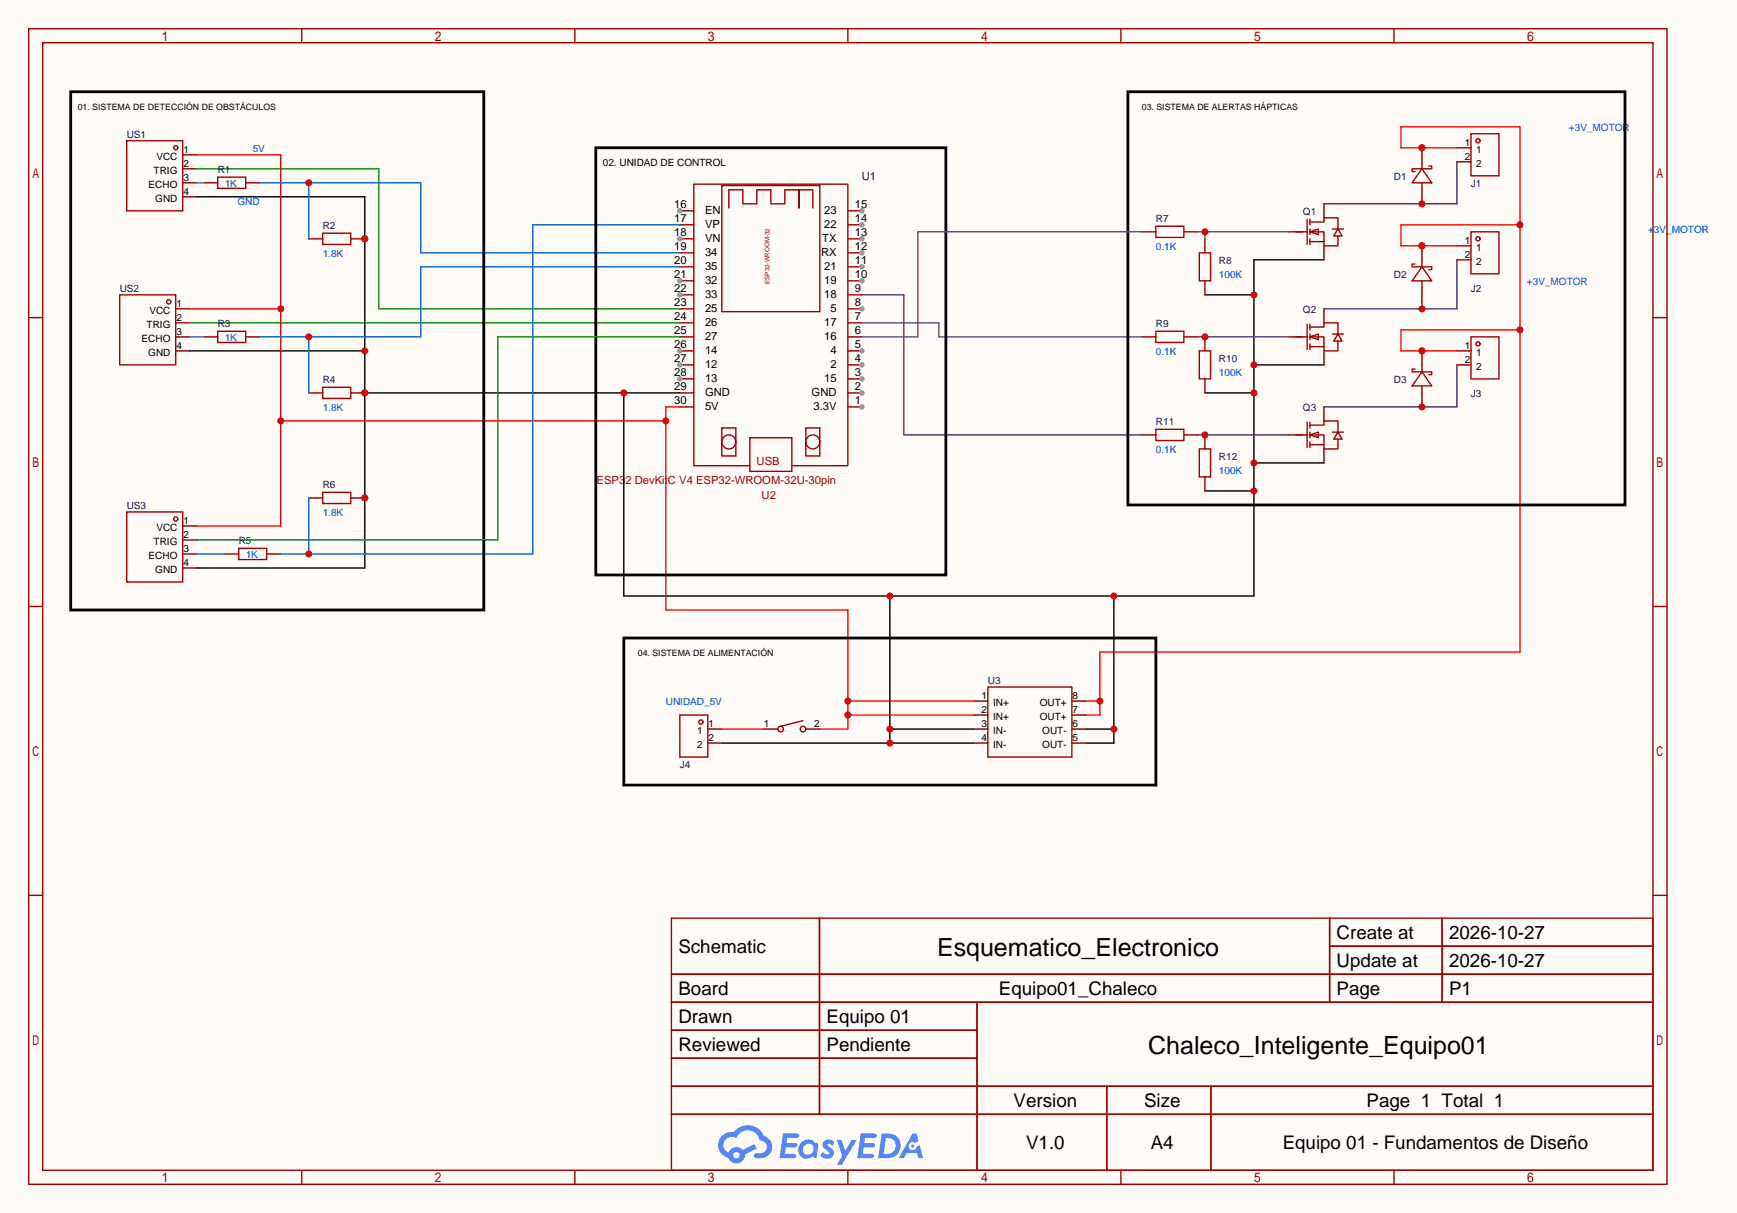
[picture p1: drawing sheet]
<svg xmlns="http://www.w3.org/2000/svg" width="315mm" height="220mm" viewBox="0 0 315 220" stroke-linecap="round" stroke-linejoin="round" font-family="sans-serif">
<path d="M0 0h315.1v220h-315.1z" fill="#fffcf7"/>
<g fill="none" stroke="#a10000" stroke-width=".25">
<path d="M5.2 5.2h297.2v209.6h-297.2zM7.7 7.7h292.1v204.5h-292.1zM54.7 5.2v2.5M104.3 5.2v2.5M153.8 5.2v2.5M203.3 5.2v2.5M252.9 5.2v2.5M5.2 57.6h2.5M299.8 57.6h2.6M5.2 110h2.5M299.8 110h2.6M5.2 162.4h2.5"/>
<path d="M121.8 166.5h178v45.7h-178zM121.8 176.7h178M148.7 166.5v35.6M241.2 166.5v15.2M241.2 171.6h58.6M261.6 166.5v15.2M299.8 162.4h2.6M121.8 181.7h178M121.8 186.8h55.4M121.8 197h178M121.8 191.9h55.4M177.2 181.7v30.5"/>
<path d="M200.8 197v15.2M219.6 197v15.2M54.7 212.2v2.6M104.3 212.2v2.6M121.8 202.1h178M153.8 212.2v2.6M203.3 212.2v2.6M252.9 212.2v2.6"/>
</g>
<g fill="#5487ff">
<path d="M149.5 206.9a1.3 1.3 0 0 1 1.9 .3l-.4 .6a.54 .54 0 0 0-1-.2l.2 .2a1.58 1.58 0 0 1 1 1.5 1.43 1.43 0 0 1-2.4 .2l.5-.6a.64 .64 0 0 0 .5 .5 .64 .64 0 0 0 .6-.3l-.1-.3a1.6 1.6 0 0 1-1.1-1.5z"/>
<path d="M151.8 206.7h.8l.7 2 1.2-2h.9l-2.7 4.5h-.9l1-1.6z"/>
<path d="M142 205.5h1.7a1.31 1.31 0 0 1 1.2 .2 .4 .4 0 0 1-.3 .6h-1.8l-.1 1h1.6a.4 .4 0 0 1 .3 .4 .4 .4 0 0 1-.4 .4h-1.6l-.2 1.2 .8-.1a1.23 1.23 0 0 1 1.2 .2 .39 .39 0 0 1-.4 .6h-2.6z"/>
<path d="M156.1 205.5h1.7a1.32 1.32 0 0 1 1.2 .2 .39 .39 0 0 1-.3 .6h-1.8l-.1 1h1.6a.4 .4 0 0 1 .4 .4 .4 .4 0 0 1-.5 .4h-1.6l-.2 1.1h.8a1.23 1.23 0 0 1 1.2 .2 .39 .39 0 0 1-.4 .6h-2.6z"/>
<path d="M165.5 205.6h.8l.3 1.3-.6 .3a.75 .75 0 0 0-1.1 .3 .75 .75 0 0 0 .5 1.1 .75 .75 0 0 0 .9-.7l.5-.3 .6 2.4h-.8l-.3-.9h-1.8l-.5 .9h-1z"/>
<path d="M159.9 205.6l-.6 4.4h1.4a2.27 2.27 0 0 0 2.7-2.3 2.27 2.27 0 0 0-2.7-2.1zM160.7 206.3a1.5 1.5 0 0 1 1.8 1.6 1.5 1.5 0 0 1-1.9 1.3h-.3z"/>
<path d="M145.4 207.2a1.62 1.62 0 0 0-.4 2.1 1.62 1.62 0 0 0 2 .6l.3-.2 .4 .2 .4 .1 .3-2.4-.1-.3-.5-.1a1.58 1.58 0 0 0-2.4 0zM146 207.7a.99 .99 0 0 1 1.6 .3 .99 .99 0 0 1-.9 1.4 .94 .94 0 0 1-1-.6 .94 .94 0 0 1 .3-1.1z"/>
<path d="M131 206a2.37 2.37 0 0 0 1.1 4 1.54 1.54 0 0 0 1.8 1 1.54 1.54 0 0 0 1.2-1.6l2.2-1.1-.5-.8-2.1 1a1.57 1.57 0 0 0-2.6 .5 1.5 1.5 0 0 1-.7-2.1 1.5 1.5 0 0 1 2.2-.5 2.23 2.23 0 0 1 2.3-1.4 2.23 2.23 0 0 1 2 1.8 1.16 1.16 0 0 1 1.2 1.1 1.16 1.16 0 0 1-1.1 1.2h-.7a.47 .47 0 0 0-.5 .4 .47 .47 0 0 0 .4 .5 2.23 2.23 0 0 0 2.2-.6 2.23 2.23 0 0 0 .5-2.3 2.16 2.16 0 0 0-1.3-1.1 3.2 3.2 0 0 0-5.5-.7l-1.1 .1zM133 209.5a.6 .6 0 0 1 1.2 0 .6 .6 0 0 1-1.2 0z"/>
<circle cx="165.6" cy="207.8" r=".28"/>
</g>
<g fill="none" stroke="#a10000" stroke-width=".25">
<path d="M130.9 33.7h17.8v22.8h-17.8zM130.9 77.6h2.6v5.1h-2.6zM136 79.4h7.6v6.1h-7.6zM146.2 77.6h2.5v5.1h-2.5zM136 84.5h-10.1v-51.1h27.9v51.1h-10.2"/>
<circle cx="132.2" cy="80.1" r="1.27"/>
<circle cx="147.4" cy="80.1" r="1.27"/>
</g>
<path d="M153.8 38.2h2.5" fill="none" stroke="#870000" stroke-width=".25"/>
<circle cx="156.3" cy="38.2" r=".51" fill="#999"/>
<path d="M153.8 40.8h2.5" fill="none" stroke="#870000" stroke-width=".25"/>
<circle cx="156.3" cy="40.8" r=".51" fill="#999"/>
<path d="M153.8 43.3h2.5" fill="none" stroke="#870000" stroke-width=".25"/>
<circle cx="156.3" cy="43.3" r=".51" fill="#999"/>
<path d="M153.8 45.8h2.5" fill="none" stroke="#870000" stroke-width=".25"/>
<circle cx="156.3" cy="45.8" r=".51" fill="#999"/>
<path d="M153.8 48.4h2.5" fill="none" stroke="#870000" stroke-width=".25"/>
<circle cx="156.3" cy="48.4" r=".51" fill="#999"/>
<path d="M153.8 50.9h2.5" fill="none" stroke="#870000" stroke-width=".25"/>
<circle cx="156.3" cy="50.9" r=".51" fill="#999"/>
<path d="M153.8 53.5h2.5M153.8 56h2.5" fill="none" stroke="#870000" stroke-width=".25"/>
<circle cx="156.3" cy="56" r=".51" fill="#999"/>
<path d="M153.8 58.5h2.5M153.8 61.1h2.5M153.8 63.6h2.5" fill="none" stroke="#870000" stroke-width=".25"/>
<circle cx="156.3" cy="63.6" r=".51" fill="#999"/>
<path d="M153.8 66.2h2.5" fill="none" stroke="#870000" stroke-width=".25"/>
<circle cx="156.3" cy="66.2" r=".51" fill="#999"/>
<path d="M153.8 68.7h2.5" fill="none" stroke="#870000" stroke-width=".25"/>
<circle cx="156.3" cy="68.7" r=".51" fill="#999"/>
<path d="M153.8 71.2h2.5" fill="none" stroke="#870000" stroke-width=".25"/>
<circle cx="156.3" cy="71.2" r=".51" fill="#999"/>
<path d="M153.8 73.8h2.5" fill="none" stroke="#870000" stroke-width=".25"/>
<circle cx="156.3" cy="73.8" r=".51" fill="#999"/>
<path d="M123.3 73.8h2.6M123.3 68.7h2.6" fill="none" stroke="#870000" stroke-width=".25"/>
<circle cx="123.3" cy="68.7" r=".51" fill="#999"/>
<path d="M123.3 71.2h2.6M123.3 66.2h2.6" fill="none" stroke="#870000" stroke-width=".25"/>
<circle cx="123.3" cy="66.2" r=".51" fill="#999"/>
<path d="M123.3 63.6h2.6" fill="none" stroke="#870000" stroke-width=".25"/>
<circle cx="123.3" cy="63.6" r=".51" fill="#999"/>
<path d="M123.3 58.5h2.6M123.3 56h2.6M123.3 53.5h2.6M123.3 61.1h2.6" fill="none" stroke="#870000" stroke-width=".25"/>
<circle cx="123.3" cy="53.5" r=".51" fill="#999"/>
<path d="M123.3 50.9h2.6" fill="none" stroke="#870000" stroke-width=".25"/>
<circle cx="123.3" cy="50.9" r=".51" fill="#999"/>
<path d="M123.3 48.4h2.6M123.3 45.8h2.6M123.3 43.3h2.6" fill="none" stroke="#870000" stroke-width=".25"/>
<circle cx="123.3" cy="43.3" r=".51" fill="#999"/>
<path d="M123.3 38.2h2.6M123.3 40.8h2.6" fill="none" stroke="#870000" stroke-width=".25"/>
<circle cx="123.3" cy="38.2" r=".51" fill="#999"/>
<g fill="none" stroke="#a10000" stroke-width=".25">
<path d="M23 25.5h10.1v12.7h-10.1zM132.2 37.7v-3.3h2.5v2.6h2.6v-2.6h2.5v2.6h2.6v-2.6h2.5v3.3v-3.3h2.5v3.3M21.7 53.5h10.2v12.7h-10.2zM23 92.8h10.1v12.7h-10.1z"/>
<circle cx="31.9" cy="26.8" r=".38"/>
<circle cx="30.6" cy="54.7" r=".38"/>
<circle cx="31.9" cy="94.1" r=".38"/>
</g>
<path d="M33.1 28.1h2.6M33.1 30.6h2.6M33.1 33.1h2.6M33.1 35.7h2.6M31.9 56h2.5M31.9 58.5h2.5M31.9 61.1h2.5M31.9 63.6h2.5M33.1 95.4h2.6M33.1 97.9h2.6M33.1 100.5h2.6M33.1 103h2.6" fill="none" stroke="#870000" stroke-width=".25"/>
<path d="M35.7 30.6h33v25.4h54.6M34.4 58.5h88.9" fill="none" stroke="#008700" stroke-width=".25"/>
<g fill="none" stroke="#000" stroke-width=".25">
<path d="M35.7 35.7h30.5v67.3h-30.5M218.6 53.5h8.9M240.2 47.1h-12.7v61h-114.3v-36.9M34.4 63.6h31.8M66.2 71.2h57.1M218.6 71.2h8.9M227.5 66.2h12.7M218.6 89h8.9M227.5 83.9h12.7M161.4 108.1v26.6M202.1 108.1v26.6h-5.1M130.9 134.7h45.8"/>
<path d="M161.4 132.2h15.3M197 132.2h5.1"/>
</g>
<g fill="#c00">
<circle cx="161.4" cy="132.2" r=".63"/>
<circle cx="161.4" cy="108.1" r=".63"/>
<circle cx="161.4" cy="134.7" r=".63"/>
<circle cx="202.1" cy="108.1" r=".63"/>
<circle cx="202.1" cy="132.2" r=".63"/>
<circle cx="227.5" cy="89" r=".63"/>
<circle cx="227.5" cy="83.9" r=".63"/>
<circle cx="227.5" cy="71.2" r=".63"/>
<circle cx="227.5" cy="66.2" r=".63"/>
<circle cx="227.5" cy="53.5" r=".63"/>
<circle cx="113.2" cy="71.2" r=".63"/>
<circle cx="66.2" cy="71.2" r=".63"/>
<circle cx="66.2" cy="63.6" r=".63"/>
<circle cx="66.2" cy="43.3" r=".63"/>
<circle cx="66.2" cy="90.3" r=".63"/>
</g>
<path d="M35.7 28.1h15.2v67.3h-15.2M34.4 56h16.5M50.9 76.3h69.9M123.3 73.8h-2.5v36.8h33v21.6h-5.1M153.8 129.7h22.9M153.8 127.1h22.9" fill="none" stroke="#f00" stroke-width=".25"/>
<g fill="#c00">
<circle cx="153.8" cy="129.7" r=".63"/>
<circle cx="153.8" cy="127.1" r=".63"/>
<circle cx="120.8" cy="76.3" r=".63"/>
<circle cx="50.9" cy="76.3" r=".63"/>
<circle cx="50.9" cy="56" r=".63"/>
</g>
<path d="M47.1 33.1h29.2v12.7h47M56 33.1v10.2" fill="none" stroke="#06c" stroke-width=".25"/>
<circle cx="56" cy="33.1" r=".63" fill="#c00"/>
<path d="M39.5 32.1h5.1v2.1h-5.1zM58.5 42.3h5.1v2h-5.1zM39.5 60.1h5.1v2h-5.1zM43.3 99.4h5.1v2.1h-5.1z" fill="none" stroke="#a10000" stroke-width=".25"/>
<path d="M37 33.1h2.5M44.6 33.1h2.5M56 43.3h2.5M63.6 43.3h2.6M37 61.1h2.5M44.6 61.1h2.5M40.8 100.5h2.5M48.4 100.5h2.5" fill="none" stroke="#870000" stroke-width=".25"/>
<circle cx="66.2" cy="43.3" r=".63" fill="#c00"/>
<path d="M58.5 70.2h5.1v2.1h-5.1z" fill="none" stroke="#a10000" stroke-width=".25"/>
<path d="M56 71.2h2.5M63.6 71.2h2.6" fill="none" stroke="#870000" stroke-width=".25"/>
<circle cx="66.2" cy="71.2" r=".63" fill="#c00"/>
<path d="M209.7 41h5.1v2.1h-5.1zM217.6 45.8h2v5.1h-2zM209.7 77.9h5.1v2h-5.1zM58.5 89.3h5.1v2h-5.1zM217.6 81.4h2v5.1h-2z" fill="none" stroke="#a10000" stroke-width=".25"/>
<path d="M207.1 42h2.6M214.8 42h2.5M218.6 43.3v2.5M218.6 50.9v2.6M207.1 78.9h2.6M214.8 78.9h2.5M218.6 78.9v2.5M56 90.3h2.5M63.6 90.3h2.6M218.6 86.5v2.5" fill="none" stroke="#870000" stroke-width=".25"/>
<circle cx="66.2" cy="90.3" r=".63" fill="#c00"/>
<path d="M209.7 60.1h5.1v2h-5.1zM217.6 63.6h2v5.1h-2z" fill="none" stroke="#a10000" stroke-width=".25"/>
<path d="M207.1 61.1h2.6M214.8 61.1h2.5M218.6 61.1v2.5M218.6 68.7v2.5" fill="none" stroke="#870000" stroke-width=".25"/>
<path d="M35.7 33.1h1.3M34.4 61.1h2.6" fill="none" stroke="#36c" stroke-width=".25"/>
<path d="M123.3 48.4h-47v12.7h-29.2M56 61.1v10.1" fill="none" stroke="#06c" stroke-width=".25"/>
<circle cx="56" cy="61.1" r=".63" fill="#c00"/>
<path d="M123.3 40.8h-26.7v59.7h-45.7M56 90.3v10.2M35.7 100.5h5.1" fill="none" stroke="#06c" stroke-width=".25"/>
<circle cx="56" cy="100.5" r=".63" fill="#c00"/>
<g fill="none" stroke="#a10000" stroke-width=".25">
<path d="M237.1 39.8v4.5M237.6 39.8v1M266.8 24.3h5.1v7.6h-5.1zM235.1 42h2M237.1 58.8v4.6M237.6 42l1.5-.5v1zM237.6 40.3h2.6v-.8h2.5v2M237.6 42h2.6v2.6h2.5v-1.8M237.6 59.3h2.6v-.8h2.5v2.1M237.6 43.8h2.6M237.6 41.5v1M237.6 43.3v1"/>
<path d="M237.6 58.8v1M241.7 41.5h2M242.7 41.5l.8 1.3h-1.6zM266.8 42h5.1v7.7h-5.1zM235.1 61.1h2M235.1 78.9h2M237.1 76.6v4.6M237.6 61.1l1.5-.5v1zM237.6 61.1h2.6v2.5h2.5v-1.8M237.6 78.9l1.5-.5v1zM237.6 77.1h2.6v-.8h2.5v2.1M237.6 78.9h2.6v2.5h2.5v-1.8"/>
<path d="M237.6 60.6v1M237.6 62.4v1M237.6 76.6v1M237.6 78.4v1M237.6 62.9h2.6M241.7 60.6h2M241.7 78.4h2M242.7 60.6l.8 1.2h-1.6zM242.7 78.4l.8 1.2h-1.6zM266.8 61.1h5.1v7.6h-5.1zM237.6 80.1v1.1M237.6 80.6h2.6"/>
<path d="M123.3 129.7h5.1v7.6h-5.1z"/>
<circle cx="268.1" cy="25.5" r=".38"/>
<circle cx="268.1" cy="43.3" r=".38"/>
<circle cx="268.1" cy="62.4" r=".38"/>
<circle cx="127.1" cy="130.9" r=".38"/>
</g>
<g fill="none" stroke="#870000" stroke-width=".25">
<path d="M240.2 37v2.5M264.3 26.8h2.5M264.3 29.3h2.5M233.8 42h2.5M240.2 44.6v2.5M240.2 56v2.5M264.3 44.6h2.5M264.3 47.1h2.5M233.8 61.1h2.5M233.8 78.9h2.5M240.2 63.6v2.6M240.2 73.8v2.5"/>
<path d="M264.3 63.6h2.5M264.3 66.2h2.5M240.2 81.4v2.5M128.4 132.2h2.5M128.4 134.7h2.5"/>
</g>
<path d="M264.3 29.3v7.7h-24.1M257.9 54.7v1.3M264.3 47.1v8.9h-24.1" fill="none" stroke="#609" stroke-width=".25"/>
<path d="M156.3 58.5h14v2.6h36.8" fill="none" stroke="#639" stroke-width=".25"/>
<circle cx="257.9" cy="56" r=".63" fill="#c00"/>
<path d="M264.3 66.2v7.6h-24.1" fill="none" stroke="#609" stroke-width=".25"/>
<path d="M217.3 42h16.5M218.6 42v1.3" fill="none" stroke="#639" stroke-width=".25"/>
<circle cx="218.6" cy="42" r=".63" fill="#c00"/>
<path d="M264.3 26.8h-10.2v-3.8h21.6v95.2h-76.2v11.5h-2.5M275.7 59.8h-21.6v3.8h10.2M275.7 40.8h-21.6v3.8h10.2M197 127.1h2.5" fill="none" stroke="#f00" stroke-width=".25"/>
<g fill="#c00">
<circle cx="199.5" cy="127.1" r=".63"/>
<circle cx="275.7" cy="59.8" r=".63"/>
<circle cx="257.9" cy="63.6" r=".63"/>
<circle cx="275.7" cy="40.8" r=".63"/>
<circle cx="257.9" cy="26.8" r=".63"/>
<circle cx="257.9" cy="44.6" r=".63"/>
</g>
<path d="M217.3 61.1h16.5" fill="none" stroke="#609" stroke-width=".25"/>
<circle cx="218.6" cy="61.1" r=".63" fill="#c00"/>
<path d="M156.3 53.5h7.7v25.4h43.1M217.3 78.9h16.5" fill="none" stroke="#609" stroke-width=".25"/>
<circle cx="218.6" cy="78.9" r=".63" fill="#c00"/>
<path d="M257.9 44.6v2.5M257.9 52.2v2.5" fill="none" stroke="#870000" stroke-width=".25"/>
<circle cx="257.9" cy="44.6" r=".63" fill="#c00"/>
<path d="M256.7 47.9h-.5v.5h3.5v.5h-.5M257.9 48.4l1.8 2.5h-3.5zM257.9 47.1v1.3M257.9 50.9v1.3" fill="none" stroke="#a10000" stroke-width=".25"/>
<path d="M257.9 71.2v2.6" fill="none" stroke="#870000" stroke-width=".25"/>
<circle cx="257.9" cy="73.8" r=".63" fill="#c00"/>
<path d="M257.9 63.6v2.6" fill="none" stroke="#870000" stroke-width=".25"/>
<circle cx="257.9" cy="63.6" r=".63" fill="#c00"/>
<path d="M256.7 66.9h-.5v.5h3.5v.5h-.5M257.9 67.4l1.8 2.6h-3.5zM257.9 66.2v1.2M257.9 70v1.2" fill="none" stroke="#a10000" stroke-width=".25"/>
<path d="M257.9 34.4v2.6" fill="none" stroke="#870000" stroke-width=".25"/>
<circle cx="257.9" cy="37" r=".63" fill="#c00"/>
<path d="M257.9 26.8v2.5" fill="none" stroke="#870000" stroke-width=".25"/>
<circle cx="257.9" cy="26.8" r=".63" fill="#c00"/>
<g fill="none" stroke="#a10000" stroke-width=".25">
<path d="M257.9 30.6l1.8 2.5h-3.5zM257.9 29.3v1.3M257.9 33.1v1.3M259.2 30.1h.5v.5h-3.5v.5h.5M145.7 130.7l-4.1 1M179.2 124.6h15.2v12.7h-15.2z"/>
<circle cx="141.6" cy="132.2" r=".51"/>
<circle cx="145.7" cy="132.2" r=".51"/>
</g>
<path d="M138.6 132.2h2.5M146.2 132.2h2.5M176.7 132.2h2.5M176.7 127.1h2.5M176.7 129.7h2.5M176.7 134.7h2.5M194.4 132.2h2.6M194.4 127.1h2.6M194.4 129.7h2.6M194.4 134.7h2.6" fill="none" stroke="#870000" stroke-width=".25"/>
<path d="M130.9 132.2h7.7" fill="none" stroke="#f00" stroke-width=".25"/>
<path d="M12.8 16.6h75v94h-75zM204.6 16.6h90.2v75h-90.2zM108.1 26.8h63.5v77.5h-63.5zM113.2 115.7h96.5v26.7h-96.5z" fill="none" stroke="#000" stroke-width=".51"/>
<path d="M123.3 61.1h-33v36.8h-54.6" fill="none" stroke="#008700" stroke-width=".25"/>
<path d="M207.1 42h-40.6v19.1h-10.2" fill="none" stroke="#639" stroke-width=".25"/>
<g font-size="4.5">
<text x="170" y="173.3">Esquematico_Electronico</text>
<text x="208.3" y="191.1">Chaleco_Inteligente_Equipo01</text>
</g>
<g font-size="3.4">
<text x="123.1" y="172.7">Schematic</text>
<text x="242.5" y="170.2">Create at</text>
<text x="262.9" y="170.2">2026-10-27</text>
<text x="242.5" y="175.3">Update at</text>
<text x="262.9" y="175.3">2026-10-27</text>
<text x="123.1" y="180.4">Board</text>
<text x="123.1" y="185.4">Drawn</text>
<text x="149.9" y="185.4">Equipo 01</text>
<text x="181.2" y="180.4">Equipo01_Chaleco</text>
<text x="242.5" y="180.4">Page</text>
<text x="262.9" y="180.4">P1</text>
<text x="123.1" y="190.5">Reviewed</text>
<text x="149.9" y="190.5">Pendiente</text>
<text x="183.9" y="200.7">Version</text>
<text x="207.5" y="200.7">Size</text>
<text x="247.9" y="200.7">Page 1 Total 1</text>
<text x="186.1" y="208.3">V1.0</text>
<text x="208.8" y="208.3">A4</text>
<text x="232.7" y="208.3">Equipo 01 - Fundamentos de Diseño</text>
</g>
<text font-size="2" fill="#000080" x="156.3" y="32.7">U1</text>
<g font-size="2">
<text x="122.3" y="40.2">17</text>
<text x="122.3" y="37.7">16</text>
<text x="127.9" y="41.4">VP</text>
<text x="127.9" y="38.8">EN</text>
<text x="149.5" y="38.8">23</text>
<text x="149.5" y="41.4">22</text>
<text x="155.1" y="37.7">15</text>
<text x="155.1" y="40.2">14</text>
<text x="122.3" y="47.8">20</text>
<text x="122.3" y="45.3">19</text>
<text x="122.3" y="42.8">18</text>
<text x="127.9" y="46.4">34</text>
<text x="127.9" y="43.9">VN</text>
<text x="148.9" y="46.4">RX</text>
<text x="149.2" y="43.9">TX</text>
<text x="155.1" y="42.8">13</text>
<text x="155.1" y="45.3">12</text>
<text x="155.1" y="47.8">11</text>
<text x="122.3" y="52.9">22</text>
<text x="122.3" y="50.4">21</text>
<text x="127.9" y="51.5">32</text>
<text x="127.9" y="49">35</text>
<text x="149.5" y="49">21</text>
<text x="149.5" y="51.5">19</text>
<text x="155.1" y="50.4">10</text>
<text x="155.1" y="52.9">9</text>
<text x="122.3" y="58">24</text>
<text x="122.3" y="55.5">23</text>
<text x="127.9" y="59.1">26</text>
<text x="127.9" y="56.6">25</text>
<text x="127.9" y="54.1">33</text>
<text x="149.5" y="54.1">18</text>
<text x="149.5" y="59.1">17</text>
<text x="150.6" y="56.6">5</text>
<text x="155.1" y="55.5">8</text>
<text x="155.1" y="58">7</text>
<text x="122.3" y="65.6">27</text>
<text x="122.3" y="63.1">26</text>
<text x="122.3" y="60.5">25</text>
<text x="127.9" y="64.2">14</text>
<text x="127.9" y="61.7">27</text>
<text x="149.5" y="61.7">16</text>
<text x="150.6" y="64.2">4</text>
<text x="155.1" y="60.5">6</text>
<text x="155.1" y="63.1">5</text>
<text x="155.1" y="65.6">4</text>
<text x="122.3" y="68.2">28</text>
<text x="122.3" y="70.7">29</text>
<text x="127.9" y="69.3">13</text>
<text x="127.9" y="71.8">GND</text>
<text x="127.9" y="66.8">12</text>
<text x="147.2" y="71.8">GND</text>
<text x="149.5" y="69.3">15</text>
<text x="150.6" y="66.8">2</text>
<text x="155.1" y="68.2">3</text>
<text x="155.1" y="70.7">2</text>
<text x="122.3" y="73.2">30</text>
<text x="127.9" y="74.4">5V</text>
<text x="147.6" y="74.4">3.3V</text>
<text x="155.1" y="73.2">1</text>
</g>
<g font-size="2" fill="#a00000">
<text x="108.2" y="87.8">ESP32 DevKitC V4 ESP32-WROOM-32U-30pin</text>
<text x="137.3" y="84.3">USB</text>
<text x="138.2" y="90.5">U2</text>
</g>
<g font-size="1.8" fill="#00f">
<text x="284.6" y="23.7">+3V_MOTOR</text>
<text x="45.8" y="27.5">5V</text>
<text x="40.8" y="33.9">1K</text>
<text x="43.1" y="37.2">GND</text>
<text x="58.5" y="46.6">1.8K</text>
<text x="209.7" y="45.3">0.1K</text>
<text x="299" y="42.3">+3V_MOTOR</text>
<text x="221.1" y="50.4">100K</text>
<text x="277" y="51.7">+3V_MOTOR</text>
<text x="40.8" y="61.8">1K</text>
<text x="209.7" y="64.4">0.1K</text>
<text x="221.1" y="68.2">100K</text>
<text x="58.5" y="74.5">1.8K</text>
<text x="209.7" y="82.1">0.1K</text>
<text x="221.1" y="85.9">100K</text>
<text x="58.5" y="93.6">1.8K</text>
<text x="44.6" y="101.2">1K</text>
<text x="120.8" y="127.9">UNIDAD_5V</text>
</g>
<g font-size="1.8" fill="#000080">
<text x="23" y="25">US1</text>
<text x="39.5" y="31.3">R1</text>
<text x="252.9" y="32.6">D1</text>
<text x="266.8" y="33.9">J1</text>
<text x="58.5" y="41.5">R2</text>
<text x="209.7" y="40.2">R7</text>
<text x="236.3" y="39">Q1</text>
<text x="221.1" y="47.8">R8</text>
<text x="21.7" y="52.9">US2</text>
<text x="252.9" y="50.4">D2</text>
<text x="266.8" y="52.9">J2</text>
<text x="39.5" y="59.3">R3</text>
<text x="209.7" y="59.3">R9</text>
<text x="236.3" y="56.7">Q2</text>
<text x="221.1" y="65.6">R10</text>
<text x="58.5" y="69.4">R4</text>
<text x="252.9" y="69.4">D3</text>
<text x="266.8" y="72">J3</text>
<text x="209.7" y="77.1">R11</text>
<text x="236.3" y="74.5">Q3</text>
<text x="221.1" y="83.4">R12</text>
<text x="58.5" y="88.5">R6</text>
<text x="23" y="92.3">US3</text>
<text x="43.3" y="98.6">R5</text>
<text x="179.2" y="124">U3</text>
<text x="123.3" y="139.3">J4</text>
</g>
<g font-size="1.8">
<text x="28.4" y="29">VCC</text>
<text x="33.3" y="27.8">1</text>
<text x="265.7" y="26.5">1</text>
<text x="265.7" y="29">2</text>
<text x="267.8" y="27.8">1</text>
<text x="27" y="34.1">ECHO</text>
<text x="27.9" y="31.6">TRIG</text>
<text x="33.3" y="30.3">2</text>
<text x="33.3" y="32.8">3</text>
<text x="33.3" y="35.4">4</text>
<text x="109.3" y="30.1">02. UNIDAD DE CONTROL</text>
<text x="267.8" y="30.3">2</text>
<text x="28.2" y="36.6">GND</text>
<text x="265.7" y="44.3">1</text>
<text x="265.7" y="46.8">2</text>
<text x="267.8" y="45.5">1</text>
<text x="267.8" y="48.1">2</text>
<text x="26.6" y="59.5">TRIG</text>
<text x="27.1" y="57">VCC</text>
<text x="32" y="55.7">1</text>
<text x="32" y="58.2">2</text>
<text x="25.7" y="62">ECHO</text>
<text x="26.9" y="64.6">GND</text>
<text x="32" y="60.8">3</text>
<text x="32" y="63.3">4</text>
<text x="265.7" y="63.3">1</text>
<text x="265.7" y="65.9">2</text>
<text x="267.8" y="64.6">1</text>
<text x="267.8" y="67.1">2</text>
<text x="33.3" y="95.1">1</text>
<text x="27" y="101.4">ECHO</text>
<text x="27.9" y="98.9">TRIG</text>
<text x="28.4" y="96.3">VCC</text>
<text x="33.3" y="97.6">2</text>
<text x="33.3" y="100.1">3</text>
<text x="28.2" y="104">GND</text>
<text x="33.3" y="102.7">4</text>
<text x="128.5" y="131.9">1</text>
<text x="138.6" y="131.9">1</text>
<text x="147.7" y="131.9">2</text>
<text x="178.1" y="126.8">1</text>
<text x="178.1" y="129.4">2</text>
<text x="178.1" y="131.9">3</text>
<text x="180.1" y="128.1">IN+</text>
<text x="180.1" y="130.6">IN+</text>
<text x="188.6" y="130.6">OUT+</text>
<text x="188.6" y="128.1">OUT+</text>
<text x="194.6" y="131.9">6</text>
<text x="194.6" y="129.4">7</text>
<text x="194.6" y="126.8">8</text>
<text x="126.4" y="133.2">1</text>
<text x="126.4" y="135.7">2</text>
<text x="128.5" y="134.4">2</text>
<text x="178.1" y="134.4">4</text>
<text x="180.1" y="133.2">IN-</text>
<text x="180.1" y="135.7">IN-</text>
<text x="189.1" y="135.7">OUT-</text>
<text x="189.1" y="133.2">OUT-</text>
<text x="194.6" y="134.4">5</text>
</g>
<g font-size="1.6">
<text x="14.1" y="20">01. SISTEMA DE DETECCIÓN DE OBSTÁCULOS</text>
<text x="207.1" y="20">03. SISTEMA DE ALERTAS HÁPTICAS</text>
<text x="115.7" y="119">04. SISTEMA DE ALIMENTACIÓN</text>
</g>
<text font-size="1.1" fill="#a00000" x="139.6" y="51.5" transform="rotate(-90 139.6 51.5)">ESP32-WROOM-32</text>
</svg>
